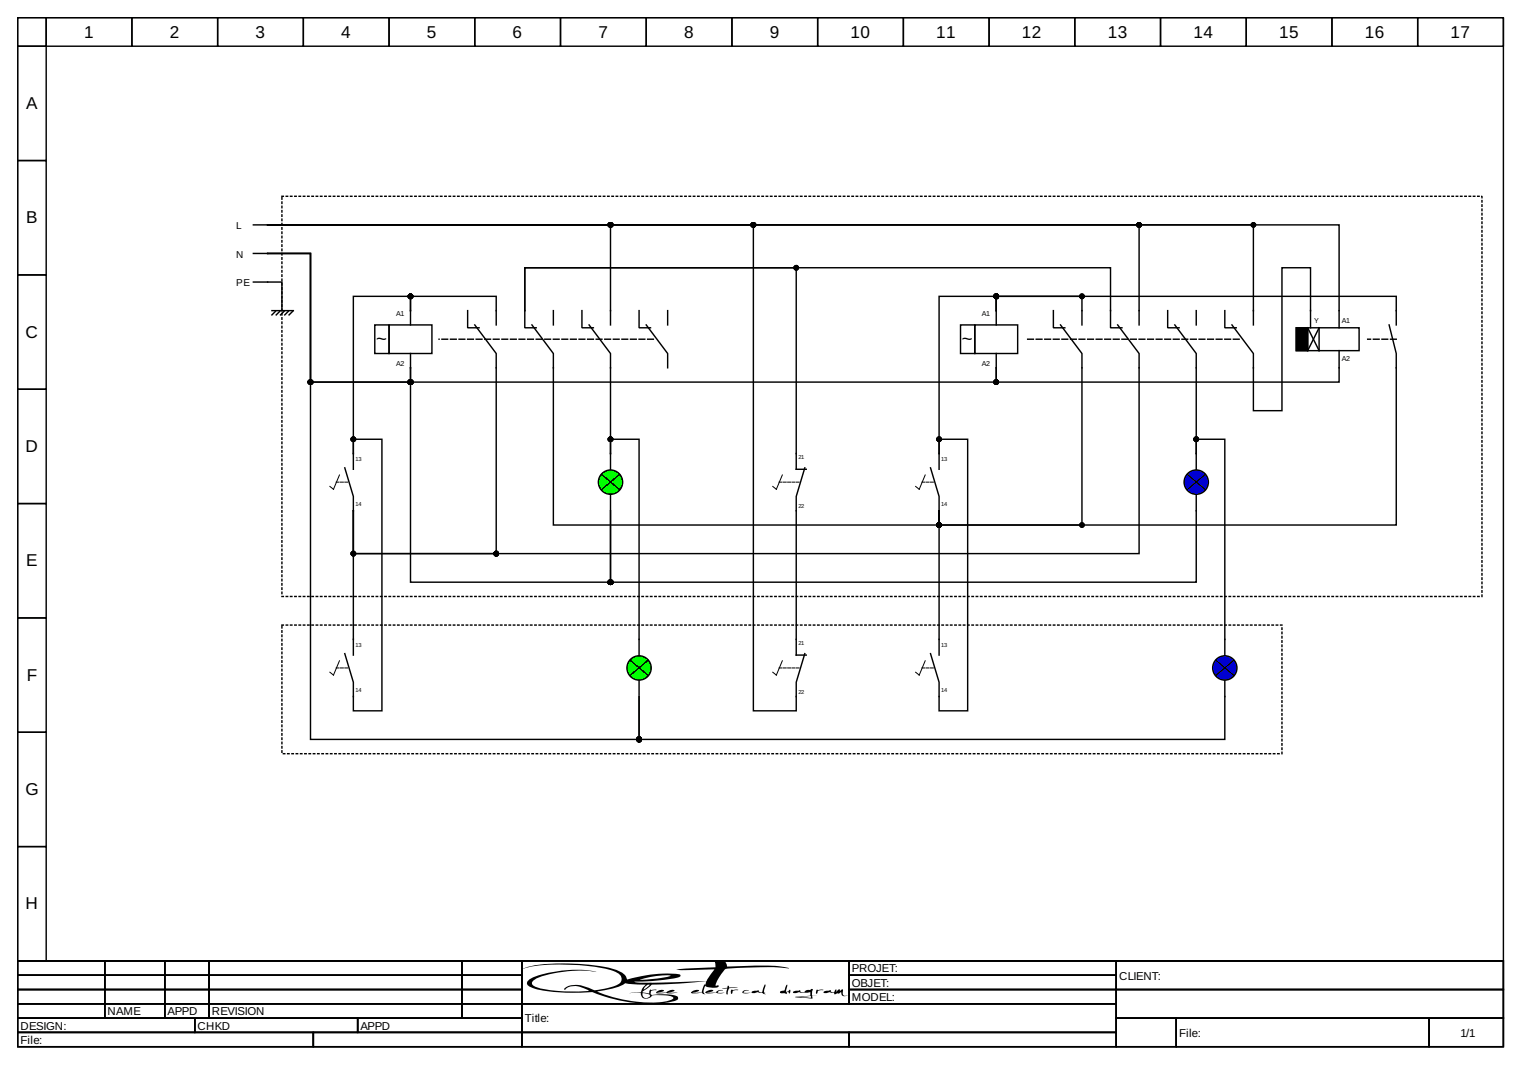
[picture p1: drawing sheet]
<svg xmlns="http://www.w3.org/2000/svg" width="297mm" height="210mm" viewBox="0 0 297 210" stroke-linecap="round" stroke-linejoin="round" font-family="sans-serif">
<g fill="none" stroke="#000" stroke-width=".28">
<path d="M3.4 3.4h290v184.1h-290zM3.4 3.4h5.6v5.6h-5.6zM3.4 9h5.6v22.3h-5.6zM9 3.4h16.7v5.6h-16.7zM25.7 3.4h16.8v5.6h-16.8zM42.5 3.4h16.7v5.6h-16.7zM59.2 3.4h16.7v5.6h-16.7zM75.9 3.4h16.8v5.6h-16.8zM92.7 3.4h16.7v5.6h-16.7zM109.4 3.4h16.7v5.6h-16.7zM126.1 3.4h16.7v5.6h-16.7zM142.8 3.4h16.8v5.6h-16.8z"/>
<path d="M159.6 3.4h16.7v5.6h-16.7zM176.3 3.4h16.7v5.6h-16.7zM193 3.4h16.8v5.6h-16.8zM209.8 3.4h16.7v5.6h-16.7zM226.5 3.4h16.7v5.6h-16.7zM243.2 3.4h16.8v5.6h-16.8zM260 3.4h16.7v5.6h-16.7zM276.7 3.4h16.7v5.6h-16.7zM3.4 31.3h5.6v22.3h-5.6zM3.4 53.6h5.6v22.3h-5.6zM49.4 55h2.8M49.4 43.9h2.8"/>
<path d="M49.4 49.4h2.8M55 57.8v2.8M3.4 75.9h5.6v22.3h-5.6zM53.1 60.6h4.2M53.8 60.7l-.7 .7M54.6 60.7l-.7 .7M55.4 60.7l-.7 .7M56.3 60.7l-.7 .7M57.1 60.7l-.7 .7M73.1 63.4h2.8v5.6h-2.8zM75.9 63.4h8.4v5.6h-8.4zM80.1 60.6v2.8"/>
<path d="M80.1 69v2.7M91.3 60.6v3.3h2.2M92.7 63.4l4.1 5.6v2.7M96.8 60.6v2.8M102.4 60.6v3.3h2.2M103.8 63.4l4.2 5.6v2.7M108 60.6v2.8M113.6 60.6v3.3h2.2M115 63.4l4.1 5.6v2.7M119.1 60.6v2.8M124.7 60.6v3.3h2.3M126.1 63.4l4.2 5.6v2.7"/>
<path d="M130.3 60.6v2.8M187.5 63.4h2.7v5.6h-2.7zM190.2 63.4h8.4v5.6h-8.4zM194.4 60.6v2.8M194.4 69v2.7M205.6 60.6v3.3h2.2M207 63.4l4.2 5.6v2.7M211.2 60.6v2.8M216.7 60.6v3.3h2.3M218.1 63.4l4.2 5.6v2.7M222.3 60.6v2.8M227.9 60.6v3.3h2.2"/>
<path d="M229.3 63.4l4.2 5.6v2.7M233.5 60.6v2.8M239 60.6v3.3h2.3M240.4 63.4l4.2 5.6v2.7M244.6 60.6v2.8M3.4 98.2h5.6v22.3h-5.6zM67.3 91.3l1.7 5.5v2.8M69 88.5v3M119.1 88.5v10.9M155.4 88.5v3h1.9M157.1 91.3l-1.7 5.5v2.8M181.6 91.3l1.7 5.5v2.8"/>
<path d="M183.3 88.5v3M250.2 116.4h.1M3.4 120.5h5.6v22.3h-5.6zM67.3 127.5l1.7 5.6v2.8M69 124.7v3.1M155.4 124.7v3.1h1.9M157.1 127.5l-1.7 5.6v2.8M181.6 127.5l1.7 5.6v2.8M183.3 124.7v3.1M3.4 142.8h5.6v22.4h-5.6zM3.4 165.2h5.6v22.3h-5.6zM3.4 187.5h290v16.7h-290z"/>
<path d="M3.4 187.5h17v2.7h-17zM3.4 190.2h17v2.8h-17zM3.4 193h17v2.8h-17zM3.4 195.8h17v2.8h-17zM3.4 198.6h34.6v2.8h-34.6zM20.4 187.5h11.8v2.7h-11.8zM20.4 190.2h11.8v2.8h-11.8zM20.4 193h11.8v2.8h-11.8zM20.4 195.8h11.8v2.8h-11.8zM32.2 187.5h8.6v2.7h-8.6zM32.2 190.2h8.6v2.8h-8.6zM32.2 193h8.6v2.8h-8.6z"/>
<path d="M32.2 195.8h8.6v2.8h-8.6zM38 198.6h31.8v2.8h-31.8zM40.8 187.5h49.4v2.7h-49.4zM40.8 190.2h49.4v2.8h-49.4zM40.8 193h49.4v2.8h-49.4zM40.8 195.8h49.4v2.8h-49.4zM69.8 198.6h32.1v2.8h-32.1zM90.2 187.5h11.7v2.7h-11.7zM90.2 190.2h11.7v2.8h-11.7zM90.2 193h11.7v2.8h-11.7zM90.2 195.8h11.7v2.8h-11.7zM101.9 187.5h63.8v8.3h-63.8z"/>
<path d="M101.9 195.8h115.9v5.6h-115.9zM165.7 187.5h52.1v2.7h-52.1zM165.7 190.2h52.1v2.8h-52.1zM165.7 193h52.1v2.8h-52.1zM217.8 187.5h75.6v5.5h-75.6zM217.8 193h75.6v5.6h-75.6zM217.8 198.6h11.8v5.6h-11.8zM229.6 198.6h49.3v5.6h-49.3zM278.9 198.6h14.5v5.6h-14.5zM3.4 201.4h57.8v2.8h-57.8zM61.2 201.4h40.7v2.8h-40.7zM101.9 201.4h63.8v2.8h-63.8z"/>
<path d="M165.7 201.4h52.1v2.8h-52.1z"/>
</g>
<g fill="#000">
<path d="M128.2 193.4l.7-.3 .7 .1a1.55 1.55 0 0 1-1.3 .4l.1 .1a3.6 3.6 0 0 0 2.6-.6l.7 .1-.4 .3-.9 .1h1.8a3.7 3.7 0 0 1-2.2 0l-1.8 .2-.1-.1zM137.7 193.5l.6-.3a.85 .85 0 0 1 .9 0l-.4 .3-.8 .1h1.7a1.15 1.15 0 0 1 1.4-.4l-.6 .1-.4 .3 .3 .1h1l-.8 .1-.9-.2a3.4 3.4 0 0 1-2.1 0zM140.9 192.8l1-.1 .2-.4h.1l.1 .3h1.1l.6 .1h-.9a.93 .93 0 0 0-.9 .3 .93 .93 0 0 0-.2 1l-.2-.1 .1-1.1zM142.8 193.1h1.3l-.1 .1a.86 .86 0 0 0-1.2 .7l-.2-.2zM145 193.4l.4-.2 .6-.1 .1 .1-.7 .1-.3 .3h1.5l-.7 .2-.9-.1h-.1zM146.7 193.4l1.3-.2 .1 .2 .6 .2 .5-1.5h.2l-.3 1.3v.1l.3 .1-.2 .1 .3 .2-1.6-.4-.3 .1a.74 .74 0 0 1-.9 0zM153.5 192.1l.2 .1-.3 1.3 .4-.2 .3-.2h.1l-.1 .7-.1-.1-.2-.3-.3 .3 .1 .2-.5-.2h-.8v-.3l.8-.2zM159.4 193.1l1.1-.1 .1 .2a.9 .9 0 0 0-1.2 .7l-.2-.3zM160.8 193.5l1.2-.4 .2 .1v.2l.5 .2 .4-.6 .1 .1v.4l.5-.5h.2v.3l.4-.3h.2v.2a.76 .76 0 0 0 .4 1.1l.6-.2a.8 .8 0 0 1-.9 .2 .8 .8 0 0 1-.5-.8 .65 .65 0 0 1-.8 .3l-.4 .2-.1-.1v-.2l-.9-.2-.3 .1a.74 .74 0 0 1-.9 0z"/>
<path d="M101.9 189.1a30.9 30.9 0 0 1 11.1-.8l.9 .1a16.7 16.7 0 0 1 6.9 1.6 1.19 1.19 0 0 1-.3 2.1l-2.1 .7-2.5 .3a6.3 6.3 0 0 0-5.2-.7l-.6 .5v.1l.2 .1a3.1 3.1 0 0 1 3.6-.3l1.1 .5-2.8 .1a24.5 24.5 0 0 1-7.9-1l-.5-.5a1.51 1.51 0 0 1 1.1-1.1 23.5 23.5 0 0 1 11.5-1.2 22 22 0 0 0-12.7 1.2 .96 .96 0 0 0-.7 1.4 10.8 10.8 0 0 0 5.2 1.3l2.8 .2 3.3-.1a3.2 3.2 0 0 1 2.6 .4 25.9 25.9 0 0 0 14.9 1.2l.5-.2v-.3a1.32 1.32 0 0 0-1.4-.7h-3.1a.56 .56 0 0 1-.8-.1 .65 .65 0 0 1 .2-.7 .65 .65 0 0 1 .7 0l.3-.1h-1.3l-.2 .7-1.3-.3 1.8-1.4 5.2-.2 5.5-.5-.2 .6-.3 .1-.5 1.5h-1.7l.9-.1 .3-.3-.4-.1-.7 .2-.4 .3 .5 .2 1.6-.2 .3 .3h.3a.86 .86 0 0 1-.1-1.3l.2-.3 .1 .2a4 4 0 0 0 2.4 0l.1-.3h-.7a7.7 7.7 0 0 1 2-3.2l2-.2a58.4 58.4 0 0 1 10.4 .1l-3.3-.5-8.8 .1a1.09 1.09 0 0 0-1.5-1l-.9 .2 .1 1-7.7 .4 1.5 .2 6-.2-1.5 2.3-10.4 .3h-2.8l-.9-.2 3.8-.2 4.2-.5a.94 .94 0 0 0 1-.5l-.1-.2a25 25 0 0 0-10.3 1l-.1-.3a3 3 0 0 0-2.5-1.7 42.4 42.4 0 0 0-16.3-.6zM124.9 191.1a15.3 15.3 0 0 1 6-.8l-2.2 .5zM116.5 193.4h.1a13 13 0 0 0 5.5-1.6l3.9 .3a2.65 2.65 0 0 0-1 1.5h-1.4l-.8 .2 2.3-.1a1.05 1.05 0 0 0 .5 1.1 1.05 1.05 0 0 0 1.2-.1l.2-.2a1.6 1.6 0 0 1 1.8-.4l1.7 .1 .9 .4a.84 .84 0 0 1-.9 .6 25.6 25.6 0 0 1-14-1.8zM126.1 192.3l.7-.2-1.2 1zM125.4 193.7l1.1 .2 .4 .2-.1 .2a.75 .75 0 0 1-.9 .4 .75 .75 0 0 1-.5-1z"/>
<path d="M154.8 193.4v.2a.92 .92 0 0 0 1.2-.1l.6 .2 1.5-.2v.7l-3 .3 3.4 .3v-.6l1-.1-1 .1 .1-1a.23 .23 0 0 0-.2-.3 .23 .23 0 0 0-.3 .2 .84 .84 0 0 0-1.1 .5 .63 .63 0 0 1-.9-.4zM156.3 194.5l1.9-.2 .1 .2-.1 .2z"/>
</g>
<path d="M127.5 66.2h-41.8M241.8 66.2h-41.8M272.5 66.2h-5.6" fill="none" stroke="#000" stroke-width=".28" stroke-dasharray="1.1 .6"/>
<path d="M55 38.3h234.2v78.1h-234.2zM55 121.9h195.2v25.1h-195.2z" fill="none" stroke="#000" stroke-width=".28" stroke-dasharray=".3 .6"/>
<path d="M65.6 94.1h2.5M152 94.1h4.2M179.9 94.1h2.5M65.6 130.3h2.5M152 130.3h4.2M179.9 130.3h2.5" fill="none" stroke="#000" stroke-width=".2" stroke-dasharray=".6 .3"/>
<path d="M66.2 92.7l-1.1 2.7-.7-.5M152.7 92.7l-1.2 2.7-.7-.5M180.6 92.7l-1.2 2.7-.7-.5M66.2 128.9l-1.1 2.8-.7-.6M152.7 128.9l-1.2 2.8-.7-.6M180.6 128.9l-1.2 2.8-.7-.6" fill="none" stroke="#000" stroke-width=".2"/>
<circle cx="119.1" cy="94.1" r="2.37" fill="#0f0" stroke="#000" stroke-width=".28"/>
<path d="M117.4 92.6l3.5 2.9M120.9 92.6l-3.5 2.9M124.7 124.7v10.9" fill="none" stroke="#000" stroke-width=".28"/>
<circle cx="124.7" cy="130.3" r="2.37" fill="#0f0" stroke="#000" stroke-width=".28"/>
<path d="M233.5 88.5v11.1M123 128.8l3.5 2.9M126.5 128.8l-3.5 2.9" fill="none" stroke="#000" stroke-width=".28"/>
<circle cx="233.5" cy="94.1" r="2.37" fill="#00f" stroke="#000" stroke-width=".28"/>
<path d="M231.8 92.6l3.4 2.9M235.2 92.6l-3.4 2.9M239 124.7v11.2" fill="none" stroke="#000" stroke-width=".28"/>
<circle cx="239" cy="130.3" r="2.37" fill="#00f" stroke="#000" stroke-width=".28"/>
<g fill="none" stroke="#000" stroke-width=".28">
<path d="M52.2 55h2.8v2.5M52.2 49.4h8.4v25.1h19.5v-2.8v2.8h114.3v-2.8v2.8h66.9v-6.1M52.2 43.9h94.8v94.8h8.4v-2.8M52.2 49.4h8.4v94.8h64.1v-8.3v8.3h114.3v-8.3M52.2 49.4h8.4v25.1h19.5v39.1h39v-14v14h114.4v-14M52.2 43.9h66.9v16.7M52.2 43.9h170.1v16.7M52.2 43.9h209.1v20M52.2 43.9h192.4v16.7M96.8 60.6v-2.8h-16.7v2.8v-2.8h-11.1v30.7v-2.8h5.5v53h-5.5v-2.8M96.8 71.7v36.3h-27.8v-8.4M108 71.7v30.7h75.3v-2.8"/>
<path d="M119.1 71.7v16.8v-2.8h5.6v39M194.4 60.6v-2.8h16.8v2.8M194.4 60.6v-2.8h-11.1v30.7v-2.8h5.6v53h-5.6v-2.8M194.4 60.6v-2.8h78.1v5.6M211.2 71.7v30.7h-27.9v-2.8M216.7 60.6v-8.4h-114.3v8.4v-8.4h53v36.3M222.3 71.7v36.3h-153.3v-8.4M233.5 71.7v16.8v-2.8h5.5v39M253 63.9h12.2v4.5h-12.2zM255.2 63.9v4.5l2.2-4.5v4.5zM255.8 63.9v-11.7h-5.6v27.9h-5.6v-8.4M271.1 63.4l1.4 5.6v33.4h-89.2v-2.8"/>
<path d="M69 99.6v25.1M155.4 99.6v25.1M183.3 99.6v25.1M237.3 128.8l3.5 2.9M240.8 128.8l-3.5 2.9"/>
</g>
<g fill="#000" stroke="#000" stroke-width=".28">
<path d="M253 63.9h2.2v4.5h-2.2z" fill-rule="evenodd"/>
<circle cx="80.1" cy="57.8" r=".42"/>
<circle cx="119.1" cy="43.9" r=".42"/>
<circle cx="147" cy="43.9" r=".42"/>
<circle cx="155.4" cy="52.2" r=".42"/>
<circle cx="194.4" cy="57.8" r=".42"/>
<circle cx="211.2" cy="57.8" r=".42"/>
<circle cx="222.3" cy="43.9" r=".42"/>
<circle cx="244.6" cy="43.9" r=".42"/>
<circle cx="60.6" cy="74.5" r=".42"/>
<circle cx="80.1" cy="74.5" r=".42"/>
<circle cx="194.4" cy="74.5" r=".42"/>
<circle cx="69" cy="85.7" r=".42"/>
<circle cx="119.1" cy="85.7" r=".42"/>
<circle cx="183.3" cy="85.7" r=".42"/>
<circle cx="233.5" cy="85.7" r=".42"/>
<circle cx="69" cy="108" r=".42"/>
<circle cx="96.8" cy="108" r=".42"/>
<circle cx="119.1" cy="113.6" r=".42"/>
<circle cx="183.3" cy="102.4" r=".42"/>
<circle cx="211.2" cy="102.4" r=".42"/>
<circle cx="124.7" cy="144.2" r=".42"/>
</g>
<g font-size="3.6">
<text x="73.4" y="67.3">~</text>
<text x="187.7" y="67.3">~</text>
</g>
<g font-size="3.3">
<text x="16.4" y="7.3">1</text>
<text x="33.1" y="7.3">2</text>
<text x="49.9" y="7.3">3</text>
<text x="66.6" y="7.3">4</text>
<text x="83.3" y="7.3">5</text>
<text x="100" y="7.3">6</text>
<text x="116.8" y="7.3">7</text>
<text x="133.5" y="7.3">8</text>
<text x="150.2" y="7.3">9</text>
<text x="166" y="7.3">10</text>
<text x="182.7" y="7.3">11</text>
<text x="199.4" y="7.3">12</text>
<text x="216.2" y="7.3">13</text>
<text x="232.9" y="7.3">14</text>
<text x="249.6" y="7.3">15</text>
<text x="266.4" y="7.3">16</text>
<text x="283.1" y="7.3">17</text>
<text x="5.1" y="21.3">A</text>
<text x="5.1" y="43.6">B</text>
<text x="5" y="65.9">C</text>
<text x="5" y="88.2">D</text>
<text x="5.1" y="110.5">E</text>
<text x="5.3" y="132.8">F</text>
<text x="5" y="155.1">G</text>
<text x="5" y="177.4">H</text>
</g>
<g font-size="2.2">
<text x="166.3" y="189.7">PROJET:</text>
<text x="218.4" y="191.1">CLIENT:</text>
<text x="166.3" y="192.5">OBJET:</text>
<text x="166.3" y="195.3">MODEL:</text>
<text x="4" y="200.8">DESIGN:</text>
<text x="4" y="203.6">File:</text>
<text x="21" y="198.1">NAME</text>
<text x="32.7" y="198.1">APPD</text>
<text x="38.6" y="200.8">CHKD</text>
<text x="41.4" y="198.1">REVISION</text>
<text x="70.4" y="200.8">APPD</text>
<text x="102.4" y="199.4">Title:</text>
<text x="230.1" y="202.2">File:</text>
<text x="285" y="202.2">1/1</text>
</g>
<g font-size="2">
<text x="46.1" y="44.7">L</text>
<text x="46.1" y="50.3">N</text>
<text x="46.1" y="55.9">PE</text>
</g>
<g font-size="1.4">
<text x="77.3" y="61.7">A1</text>
<text x="191.6" y="61.7">A1</text>
<text x="256.5" y="63.1">Y</text>
<text x="261.9" y="63.1">A1</text>
<text x="77.3" y="71.5">A2</text>
<text x="191.6" y="71.5">A2</text>
<text x="261.9" y="70.4">A2</text>
</g>
<g font-size="1.1">
<text x="69.4" y="89.9">13</text>
<text x="155.8" y="89.6">21</text>
<text x="183.7" y="89.9">13</text>
<text x="69.4" y="98.8">14</text>
<text x="155.8" y="99.1">22</text>
<text x="183.7" y="98.8">14</text>
<text x="155.8" y="125.8">21</text>
<text x="69.4" y="126.1">13</text>
<text x="183.7" y="126.1">13</text>
<text x="69.4" y="135">14</text>
<text x="155.8" y="135.3">22</text>
<text x="183.7" y="135">14</text>
</g>
</svg>
